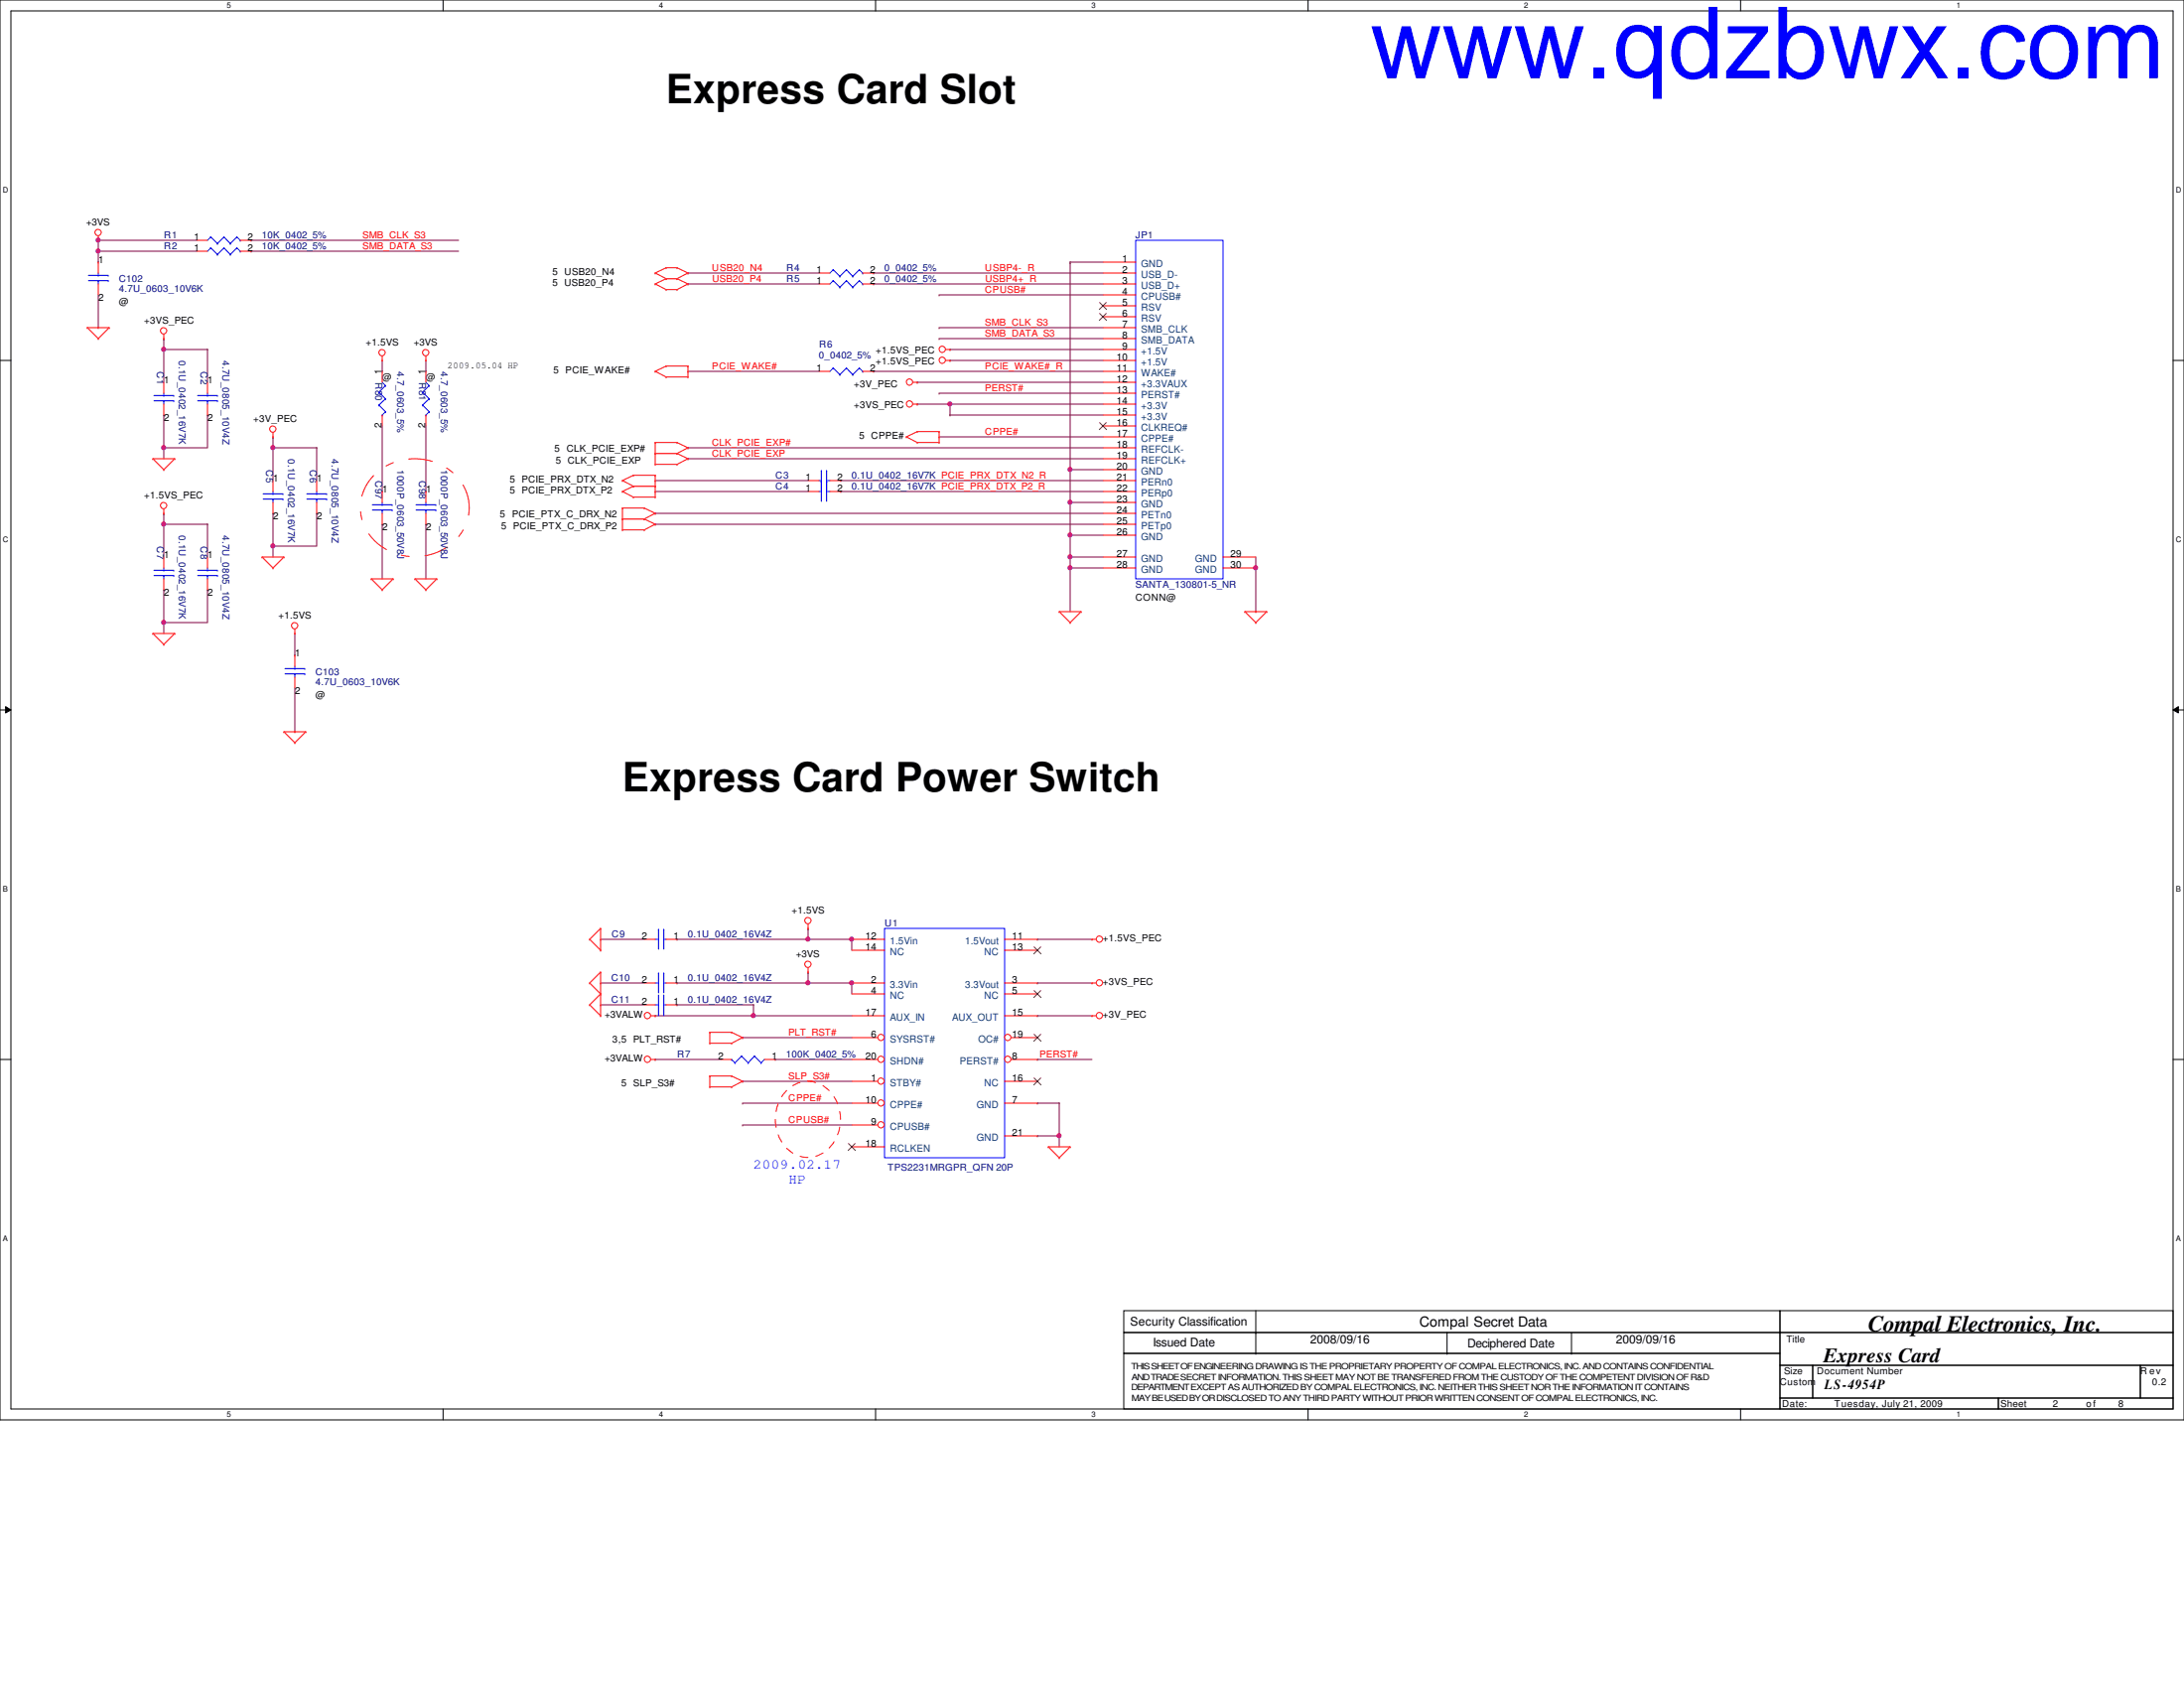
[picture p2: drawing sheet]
<svg xmlns="http://www.w3.org/2000/svg" width="279mm" height="216mm" viewBox="0 0 279 216" stroke-linecap="round" stroke-linejoin="round" font-family="sans-serif">
<path d="M0 0h279.4v181.6h-279.4zM1.4 1.4h276.6v178.8h-276.6z" fill="none" stroke="#000" stroke-width=".13"/>
<g fill="#fff">
<path d="M29 .2h.6v1.1h-.6z"/>
<path d="M29 180.4h.6v1.1h-.6z"/>
</g>
<path d="M56.7 0v1.4M56.7 180.2v1.4" fill="none" stroke="#000" stroke-width=".13"/>
<g fill="#fff">
<path d="M84.3 .2h.6v1.1h-.6z"/>
<path d="M84.3 180.4h.6v1.1h-.6z"/>
</g>
<path d="M112 0v1.4M112 180.2v1.4" fill="none" stroke="#000" stroke-width=".13"/>
<g fill="#fff">
<path d="M139.7 .2h.5v1.1h-.5z"/>
<path d="M139.7 180.4h.5v1.1h-.5z"/>
</g>
<path d="M167.3 0v1.4M167.3 180.2v1.4" fill="none" stroke="#000" stroke-width=".13"/>
<g fill="#fff">
<path d="M195 .2h.5v1.1h-.5z"/>
<path d="M195 180.4h.5v1.1h-.5z"/>
</g>
<path d="M222.7 0v1.4M222.7 180.2v1.4" fill="none" stroke="#000" stroke-width=".13"/>
<g fill="#fff">
<path d="M250.3 .2h.6v1.1h-.6z"/>
<path d="M250.3 180.4h.6v1.1h-.6z"/>
<path d="M.4 23.7h.7v1.1h-.7z"/>
<path d="M278.4 23.7h.7v1.1h-.7z"/>
<path d="M.4 68.5h.7v1.1h-.7z"/>
<path d="M278.4 68.5h.7v1.1h-.7z"/>
</g>
<path d="M0 46.1h1.4M278 46.1h1.4" fill="none" stroke="#000" stroke-width=".13"/>
<g fill="#fff">
<path d="M.4 113.2h.6v1.1h-.6z"/>
<path d="M278.4 113.2h.6v1.1h-.6z"/>
</g>
<path d="M0 90.8h1.4M.7 90.4l.7 .4-.7 .4zM278 90.8l.7-.4v.8zM278 90.8h1.4" fill="none" stroke="#000" stroke-width=".13"/>
<path d="M.7 90.4l.7 .4-.7 .4zM278 90.8l.7-.4v.8z" fill="#000"/>
<g fill="#fff">
<path d="M.4 157.9h.6v1.1h-.6z"/>
<path d="M278.4 157.9h.6v1.1h-.6z"/>
</g>
<g fill="none" stroke="#000" stroke-width=".13">
<path d="M0 135.5h1.4M278 135.5h1.4M143.8 167.6h83.9v2.8h-83.9zM143.8 170.4h83.9v2.7h-83.9zM143.8 173.1h83.9v7.1h-83.9zM160.7 170.4h.1M160.7 173.1h.1M160.7 167.6v5.5M185.1 173.1h.1M185.1 170.4v2.7M201 173.1h.1M201 170.4v2.7"/>
<path d="M227.7 167.6h50.3v2.8h-50.3zM227.7 170.4h50.3v4.2h-50.3zM227.7 174.6h4.2v4.2h-4.2zM227.7 178.8h28v1.4h-28zM231.9 174.6h41.9v4.2h-41.9zM255.7 178.8h22.3v1.4h-22.3zM273.8 174.6h4.2v4.2h-4.2z"/>
</g>
<g fill="none" stroke="#800040" stroke-width=".13">
<path d="M12.6 32.1h.1M12.6 30.7h.1M12.6 33.5h.1M12.6 32.1h12.5M12.6 30.7v2.8M12.6 37.7v4.2M12.6 30.7h12.5M32.1 30.7h.1M32.1 32.1h.1M32.1 32.1h26.6M32.1 30.7h26.6M88 36.3h.1"/>
<path d="M88 34.9h.1M88 36.3h16.8M88 34.9h16.8M111.8 36.3h.1M111.8 34.9h.1M111.8 36.3h29.3M111.8 34.9h29.3M120.1 37.7h.1M120.1 37.7h21M136.9 33.5h.1M136.9 33.5h4.2M136.9 33.5v44.7"/>
<path d="M12.6 41.9h.1M21 43.3h.1M21 57.3h.1M21 53.1h.1M21 44.7h.1M21 43.3v5.6M21 53.1v5.6M21 44.7h5.5M26.5 53.1h.1M26.5 44.7h.1M26.5 44.7v4.2M26.5 53.1v4.2h-5.5"/>
<path d="M34.9 57.3h.1M34.9 55.9h.1M34.9 55.9v5.6M34.9 57.3h5.6M40.5 57.3h.1M40.5 57.3v4.2M48.9 47.5h.1M48.9 46.1v1.4M48.9 54.5v8.4M54.5 47.5h.1M54.5 46.1v1.4M54.5 54.5v8.4"/>
<path d="M88 47.5h.1M88 57.3h.1M88 58.7h.1M88 47.5h16.8M88 57.3h53.1M88 58.7h53.1M111.8 47.5h.1M111.8 47.5h29.3M117.3 51.7h.1M117.3 48.9h.1M117.3 51.7h23.8M117.3 48.9h23.8"/>
<path d="M120.1 55.9h.1M120.1 43.3h.1M120.1 41.9h.1M120.1 50.3h.1M120.1 55.9h21M120.1 43.3h21M120.1 41.9h21M120.1 50.3h21M121.5 46.1h.1M121.5 51.7h.1M121.5 53.1h.1M121.5 44.7h.1"/>
<path d="M121.5 46.1h19.6M121.5 53.1h19.6M121.5 44.7h19.6M121.5 51.7v1.4M21 65.7h.1M21 75.4h.1M21 79.6h.1M21 67.1h.1M21 65.7v5.5M21 75.4v5.6M21 67.1h5.5M26.5 67.1h.1"/>
<path d="M26.5 75.4h.1M26.5 67.1v4.1M26.5 75.4v4.2h-5.5M34.9 69.8h.1M34.9 65.7h.1M34.9 65.7v5.5M40.5 65.7h.1M40.5 65.7v4.1h-5.6M48.9 67.1h.1M48.9 62.9h.1M48.9 67.1v6.9M54.5 67.1h.1"/>
<path d="M54.5 62.9h.1M54.5 67.1v6.9M83.8 62.9h.1M83.8 61.5h.1M83.8 67.1h.1M83.8 65.7h.1M83.8 62.9h19.6M83.8 61.5h19.6M83.8 67.1h57.3M83.8 65.7h57.3M107.6 61.5h.1M107.6 62.9h.1"/>
<path d="M107.6 62.9h33.5M107.6 61.5h33.5M136.9 64.3h.1M136.9 60.1h.1M136.9 71.2h.1M136.9 72.6h.1M136.9 68.5h.1M136.9 64.3h4.2M136.9 60.1h4.2M136.9 72.6h4.2M136.9 68.5h4.2M136.9 71.2h4.2"/>
<path d="M160.7 72.6h.1M160.7 78.2h.1M160.7 71.2v7M37.7 83.8h.1M37.7 93.6h.1M37.7 81v2.8M37.7 88v5.6M103.4 118.7h.1M103.4 118.7v1.4M76.8 128.5h.1M76.8 120.1h.1M76.8 125.7h.1"/>
<path d="M76.8 120.1h5.6M76.8 128.5h5.6M76.8 125.7h5.6M83.8 135.5h.1M83.8 129.9h.1M83.8 135.5h8.4M83.8 129.9h25.2M86.6 128.5h.1M86.6 120.1h.1M86.6 125.7h.1M86.6 120.1h22.4M86.6 128.5h9.8"/>
<path d="M86.6 125.7h22.4M95 132.7h.1M95 138.3h.1M95 132.7h14M95 138.3h14M96.4 129.9h.1M96.4 128.5h.1M96.4 128.5v1.4M99.2 135.5h.1M99.2 135.5h9.8M103.4 120.1h.1M103.4 125.7h.1"/>
<path d="M103.4 124.3h.1M103.4 124.3v1.4M109 120.1h.1M109 125.7h.1M109 120.1v1.4M109 125.7v1.4M132.7 135.5h.1M132.7 120.1h.1M132.7 129.9h.1M132.7 125.7h.1M132.7 135.5h7M132.7 120.1h7"/>
<path d="M132.7 129.9h7M132.7 125.7h7M95 141.1h.1M95 143.9h.1M95 141.1h14M95 143.9h14M132.7 141.1h.1M132.7 145.3h.1M132.7 141.1h2.8M132.7 145.3h2.8M135.5 145.3h.1M135.5 141.1h.1"/>
<path d="M135.5 141.1v5.6"/>
</g>
<g fill="none" stroke="#f00" stroke-width=".13">
<path d="M12.6 30.7h.1M12.6 30.2v.5M12.6 33.5v1.4M12.6 36.3v1.4M25.1 30.7h1.4M30.7 30.7h1.4M83.8 36.3h.1M83.8 34.9h.1M83.8 36.3l1.4 .7M83.8 34.9l1.4 .7M85.2 35.6h.1M85.2 37h.1"/>
<path d="M85.2 34.2h.1M85.2 35.6l-1.4 .7M85.2 35.6h1.4M85.2 37h1.4M85.2 34.2l-1.4 .7M85.2 34.2h1.4M86.6 35.6h.1M86.6 37h.1M86.6 34.2h.1M86.6 35.6l1.4 .7M86.6 34.2l1.4 .7M88 36.3h.1"/>
<path d="M88 34.9h.1M88 36.3l-1.4 .7M88 34.9l-1.4 .7M104.8 34.9h1.4M110.4 34.9h1.4M11.2 41.9h.1M11.2 41.9h2.8M11.2 41.9l1.4 1.4M12.6 43.3h.1M14 41.9h.1M14 41.9l-1.4 1.4M19.6 58.7h.1"/>
<path d="M19.6 58.7h2.8M19.6 58.7l1.4 1.4M21 43.3h.1M21 42.8v.5M21 48.9v1.4M21 51.7v1.4M22.4 58.7h.1M22.4 58.7l-1.4 1.4M34.9 55.9h.1M34.9 55.3v.6M48.9 46.1h.1M48.9 45.6v.5"/>
<path d="M48.9 47.5v1.4M48.9 53.1v1.4M54.5 46.1h.1M54.5 45.6v.5M83.8 47.5h.1M83.8 58h.1M83.8 56.6h.1M83.8 59.4h.1M83.8 47.5l1.4 .7M83.8 56.6h2.8M83.8 58h2.8M83.8 56.6v2.8"/>
<path d="M83.8 59.4h2.8M85.2 48.2h.1M85.2 46.8h.1M85.2 48.2h2.8M85.2 46.8l-1.4 .7M85.2 46.8h2.8M86.6 56.6h.1M86.6 58h.1M86.6 59.4h.1M86.6 56.6l1.4 .7M86.6 58l1.4 .7M88 46.8h.1"/>
<path d="M88 48.2h.1M88 57.3h.1M88 58.7h.1M88 46.8v1.4M88 57.3l-1.4 .7M88 58.7l-1.4 .7M104.8 47.5h1.4M110.4 47.5h1.4M116 55.9h.1M116 55.9l1.3 .7M116.8 51.7h.5M116.8 48.9h.5"/>
<path d="M117.3 56.6h.1M117.3 55.2h.1M117.3 51.7h.1M117.3 48.9h.1M117.3 56.6h2.8M117.3 55.2l-1.3 .7M117.3 55.2h2.8M120.1 55.2h.1M120.1 56.6h.1M120.1 55.2v1.4M121 46.1h.5M121 44.7h.5"/>
<path d="M121.5 46.1h.1M121.5 44.7h.1M21 65.7h.1M21 60.1h.1M21 65.1v.6M26.5 71.2v1.4M26.5 74v1.4M33.5 71.2h.1M33.5 71.2h2.8M33.5 71.2l1.4 1.4M34.9 72.6h.1M34.9 61.5v1.4"/>
<path d="M34.9 64.3v1.4M36.3 71.2h.1M36.3 71.2l-1.4 1.4M47.5 74h.1M47.5 74h2.8M47.5 74l1.4 1.4M48.9 75.4h.1M48.9 62.9v1.4M48.9 65.7v1.4M50.3 74h.1M50.3 74l-1.4 1.4M53.1 74h.1"/>
<path d="M53.1 74h2.8M53.1 74l1.4 1.4M54.5 75.4h.1M54.5 62.9v1.4M54.5 65.7v1.4M55.9 74h.1M55.9 74l-1.4 1.4M79.6 62.9h.1M79.6 61.5h.1M79.6 67.8h.1M79.6 66.4h.1M79.6 65h.1"/>
<path d="M79.6 62.9l1.4 .7M79.6 61.5l1.4 .7M79.6 66.4h2.8M79.6 67.8h2.8M79.6 65v2.8M79.6 65h2.8M81 63.6h.1M81 62.2h.1M81 60.8h.1M81 63.6h2.8M81 62.2l-1.4 .7M81 62.2h2.8"/>
<path d="M81 60.8l-1.4 .7M81 60.8h2.8M82.4 66.4h.1M82.4 67.8h.1M82.4 65h.1M82.4 66.4l1.4 .7M82.4 65l1.4 .7M83.8 62.2h.1M83.8 63.6h.1M83.8 60.8h.1M83.8 67.1h.1M83.8 65.7h.1"/>
<path d="M83.8 60.8v2.8M83.8 67.1l-1.4 .7M83.8 65.7l-1.4 .7M103.4 61.5h1.4M103.4 62.9h1.4M106.2 61.5h1.4M106.2 62.9h1.4M135.5 78.2h.1M135.5 78.2h2.8M135.5 78.2l1.4 1.4M136.9 79.6h.1M138.3 78.2h.1"/>
<path d="M138.3 78.2l-1.4 1.4M159.3 78.2h.1M159.3 78.2h2.8M159.3 78.2l1.4 1.4M160.7 79.6h.1M162.1 78.2h.1M162.1 78.2l-1.4 1.4M19.6 81h.1M19.6 81h2.8M19.6 81l1.4 1.4M21 82.4h.1M22.4 81h.1"/>
<path d="M22.4 81l-1.4 1.4M36.3 93.6h.1M36.3 93.6h2.8M36.3 93.6l1.4 1.4M37.7 81h.1M37.7 95h.1M37.7 80.5v.5M37.7 83.8v1.4M37.7 86.6v1.4M39.1 93.6h.1M39.1 93.6l-1.4 1.4M76.8 118.7h.1"/>
<path d="M76.8 118.7v2.8M76.8 118.7l-1.4 1.4M103.4 118.7h.1M103.4 118.2v.5M75.4 128.5h.1M75.4 120.1h.1M75.4 125.7h.1M75.4 128.5l1.4 1.4M75.4 120.1l1.4 1.4M75.4 125.7l1.4 1.4M76.8 127.1h.1M76.8 129.9h.1"/>
<path d="M76.8 121.5h.1M76.8 124.3h.1M76.8 124.3v5.6M76.8 127.1l-1.4 1.4M76.8 124.3l-1.4 1.4M82.4 120.1h1.4M82.4 125.7h1.4M82.4 128.5h1.4M83.3 129.9h.5M83.3 135.5h.5M83.8 129.9h.1M83.8 135.5h.1"/>
<path d="M85.2 120.1h1.4M85.2 125.7h1.4M85.2 128.5h1.4M90.8 139h.1M90.8 137.6h.1M90.8 133.4h.1M90.8 132h.1M90.8 137.6h2.8M90.8 139h2.8M90.8 132v1.4M90.8 137.6v1.4M90.8 132h2.8"/>
<path d="M90.8 133.4h2.8M92.2 135.5h1.4M93.6 137.6h.1M93.6 139h.1M93.6 132h.1M93.6 133.4h.1M93.6 137.6l1.4 .7M93.6 132l1.4 .7M95 138.3h.1M95 132.7h.1M95 138.3l-1.4 .7M95 132.7l-1.4 .7"/>
<path d="M97.8 135.5h1.4M103.4 124.3h.1M103.4 123.8v.5M109 125.7h4.2M109 127.1h4.2M128.5 125.7h4.2M128.5 127.1h4.2M139.7 120.1h.1M139.7 129.9h.1M139.7 125.7h.1M139.7 120.1h.6M139.7 129.9h.6"/>
<path d="M139.7 125.7h.6M134.1 146.7h.1M134.1 146.7h2.8M134.1 146.7l1.4 1.4M135.5 148.1h.1M136.9 146.7h.1M136.9 146.7l-1.4 1.4"/>
<circle cx="12.5" cy="29.7" r=".4"/>
<circle cx="20.9" cy="42.3" r=".4"/>
<circle cx="34.9" cy="54.9" r=".4"/>
<circle cx="48.9" cy="45.1" r=".4"/>
<circle cx="54.5" cy="45.1" r=".4"/>
<circle cx="116.4" cy="51.7" r=".4"/>
<circle cx="116.4" cy="48.9" r=".4"/>
<circle cx="120.5" cy="46.1" r=".4"/>
<circle cx="120.5" cy="44.7" r=".4"/>
<circle cx="20.9" cy="64.7" r=".4"/>
<circle cx="37.7" cy="80" r=".4"/>
<circle cx="103.4" cy="117.7" r=".4"/>
<circle cx="82.8" cy="129.9" r=".4"/>
<circle cx="82.8" cy="135.5" r=".4"/>
<circle cx="103.4" cy="123.3" r=".4"/>
<circle cx="140.7" cy="125.7" r=".4"/>
<circle cx="140.7" cy="120.1" r=".4"/>
<circle cx="140.7" cy="129.9" r=".4"/>
</g>
<path d="M100.7 139.4a3.9 3.9 0 0 1 6.2 1.3 5.2 5.2 0 0 1-2.1 7 3.9 3.9 0 0 1-5-2.1 5.5 5.5 0 0 1 .9-6.2z" fill="none" stroke="#f00" stroke-width=".13" stroke-dasharray="1 1 1 1 1 1 1 1"/>
<path d="M47.8 60.8a7.4 7.4 0 0 1 11.6 1.5 5.9 5.9 0 0 1-2.6 7.9 7.3 7.3 0 0 1-10.1-2.6 5.8 5.8 0 0 1 1.1-6.8z" fill="none" stroke="#f00" stroke-width=".13" stroke-dasharray="3 2 1 2"/>
<g fill="none" stroke="#00f" stroke-width=".13">
<path d="M11.3 35.9h2.5M11.3 35.2h2.5M12.6 35.2h.1M12.6 35.9h.1M12.6 34.9v.3M12.6 35.9v.4M13.8 35.9h.1M13.8 35.2h.1M27 30.3h.1M27 30.3l-.5 .4M27 30.3l.8 .9M27.8 31.2h.1"/>
<path d="M28.7 30.3h.1M28.7 30.3l-.9 .9M28.7 30.3l.8 .9M29.5 31.2h.1M30.3 30.3h.1M30.3 30.3l-.8 .9M30.3 30.3l.4 .4M30.7 30.7h.1M106.6 34.5h.1M106.6 34.5l-.4 .4M106.6 34.5l.8 .8M107.4 35.3h.1"/>
<path d="M108.3 34.5h.1M108.3 34.5l-.9 .8M108.3 34.5l.8 .8M109.1 35.3h.1M109.9 34.5h.1M109.9 34.5l-.8 .8M109.9 34.5l.5 .4M110.4 34.9h.1M19.7 51.3h2.5M19.7 50.6h2.5M21 50.6h.1M21 51.3h.1"/>
<path d="M21 50.3v.3M21 51.3v.4M22.2 51.3h.1M22.2 50.6h.1M48.5 50.2h.1M48.5 51.8h.1M48.5 50.2l.8 .8M48.5 51.8l.8 .9M48.9 53.1h.1M48.9 48.9l.4 .4M49.3 49.3h.1M49.3 51h.1"/>
<path d="M49.3 52.7h.1M49.3 49.3l-.8 .9M49.3 51l-.8 .8M49.3 52.7l-.4 .4M106.6 47.1h.1M106.6 47.1l-.4 .4M106.6 47.1l.8 .8M107.4 47.9h.1M108.3 47.1h.1M108.3 47.1l-.9 .8M108.3 47.1l.8 .8M109.1 47.9h.1"/>
<path d="M109.9 47.1h.1M109.9 47.1l-.8 .8M109.9 47.1l.5 .4M110.4 47.5h.1M25.3 73.6h2.5M25.3 72.9h2.5M26.5 72.9h.1M26.5 73.6h.1M26.5 72.6v.3M26.5 73.6v.4M27.8 73.6h.1M27.8 72.9h.1"/>
<path d="M33.7 63.8h2.5M33.7 63.2h2.5M34.9 63.2h.1M34.9 63.8h.1M34.9 62.9v.3M34.9 63.8v.5M36.2 63.8h.1M36.2 63.2h.1M47.6 65.2h2.6M47.6 64.6h2.6M48.9 64.6h.1M48.9 65.2h.1"/>
<path d="M48.9 64.3v.3M48.9 65.2v.5M50.2 65.2h.1M50.2 64.6h.1M53.2 65.2h2.6M53.2 64.6h2.6M54.5 64.6h.1M54.5 65.2h.1M54.5 64.3v.3M54.5 65.2v.5M55.8 65.2h.1M55.8 64.6h.1"/>
<path d="M104.8 61.5h.3M104.8 62.9h.3M105.1 61.5h.1M105.1 60.2h.1M105.1 62.9h.1M105.1 61.6h.1M105.1 60.2v3.9M105.7 60.2h.1M105.7 61.5h.1M105.7 61.6h.1M105.7 62.9h.1M105.7 61.5h.5"/>
<path d="M105.7 60.2v3.9M105.7 62.9h.5M36.4 86.2h2.6M36.4 85.5h2.6M37.7 85.5h.1M37.7 86.2h.1M37.7 85.2v.3M37.7 86.2v.4M39 86.2h.1M39 85.5h.1M84.2 118.9h.1M84.2 118.9v2.5"/>
<path d="M84.9 118.9h.1M84.9 118.9v2.5M113.2 118.7h15.3v29.4h-15.3zM83.8 120.1h.4M83.8 128.5h.4M83.8 125.7h.4M84.2 120.1h.1M84.2 129.8h.1M84.2 128.5h.1M84.2 124.5h.1M84.2 125.7h.1M84.2 124.5v2.5"/>
<path d="M84.2 127.3v2.5M84.9 120.1h.1M84.9 128.5h.1M84.9 129.8h.1M84.9 125.7h.1M84.9 124.5h.1M84.9 120.1h.3M84.9 124.5v2.5M84.9 127.3v2.5M84.9 128.5h.3M84.9 125.7h.3M93.6 135.5h.1"/>
<path d="M93.6 135.5l.4 .4M94 135.9h.1M94.9 135.1h.1M94.9 135.1l.8 .8M94.9 135.1l-.9 .8M95.7 135.9h.1M96.5 135.1h.1M96.5 135.1l.9 .8M96.5 135.1l-.8 .8M97.4 135.9h.1M97.8 135.5l-.4 .4"/>
</g>
<path d="M132.3 126.7l.9 .9M133.1 126.7l-.9 .9" fill="none" stroke="#804000" stroke-width=".13"/>
<circle cx="112.7" cy="132.7" r=".4" fill="#fff"/>
<g fill="none" stroke="#f00" stroke-width=".13">
<path d="M109 132.7h3.3"/>
<circle cx="112.7" cy="132.7" r=".4"/>
</g>
<circle cx="112.7" cy="135.5" r=".4" fill="#fff"/>
<g fill="none" stroke="#f00" stroke-width=".13">
<path d="M109 135.5h3.3"/>
<circle cx="112.7" cy="135.5" r=".4"/>
</g>
<circle cx="112.7" cy="138.3" r=".4" fill="#fff"/>
<g fill="none" stroke="#f00" stroke-width=".13">
<path d="M109 138.3h3.3"/>
<circle cx="112.7" cy="138.3" r=".4"/>
</g>
<circle cx="128.9" cy="135.5" r=".4" fill="#fff"/>
<g fill="none" stroke="#f00" stroke-width=".13">
<path d="M129.4 135.5h3.3"/>
<circle cx="128.9" cy="135.5" r=".4"/>
</g>
<circle cx="128.9" cy="132.7" r=".4" fill="#fff"/>
<g fill="none" stroke="#f00" stroke-width=".13">
<path d="M109 129.9h4.2M128.5 129.9h4.2M129.4 132.7h3.3M109 146.7h4.2"/>
<circle cx="128.9" cy="132.7" r=".4"/>
</g>
<path d="M132.3 132.3l.9 .9M133.1 132.3l-.9 .9M108.5 146.3l.9 .9M109.4 146.3l-.9 .9" fill="none" stroke="#804000" stroke-width=".13"/>
<circle cx="112.7" cy="141.1" r=".4" fill="#fff"/>
<g fill="none" stroke="#f00" stroke-width=".13">
<path d="M109 141.1h3.3"/>
<circle cx="112.7" cy="141.1" r=".4"/>
</g>
<circle cx="112.7" cy="143.9" r=".4" fill="#fff"/>
<g fill="none" stroke="#f00" stroke-width=".13">
<path d="M25.1 32.1h1.4M30.7 32.1h1.4M104.8 36.3h1.4M110.4 36.3h1.4M141.1 36.3h4.2M141.1 33.5h4.2M141.1 34.9h4.2M141.1 37.7h4.2M141.1 39.1h4.2M26.5 48.9v1.4M26.5 51.7v1.4M54.5 47.5v1.4"/>
<path d="M54.5 53.1v1.4M141.1 40.5h4.2M141.1 41.9h4.2M141.1 43.3h4.2M141.1 44.7h4.2M141.1 46.1h4.2M141.1 47.5h4.2M141.1 48.9h4.2M141.1 50.3h4.2M141.1 51.7h4.2M141.1 53.1h4.2M141.1 54.5h4.2"/>
<path d="M141.1 55.9h4.2M141.1 57.3h4.2M141.1 58.7h4.2M21 71.2v1.4M21 74v1.4M40.5 61.5v1.4M40.5 64.3v1.4M141.1 60.1h4.2M141.1 61.5h4.2M141.1 62.9h4.2M141.1 64.3h4.2M141.1 65.7h4.2"/>
<path d="M141.1 67.1h4.2M141.1 68.5h4.2M141.1 71.2h4.2M141.1 72.6h4.2M156.5 71.2h4.2M156.5 72.6h4.2M109 120.1h4.2M109 121.5h4.2M128.5 138.3h4.2M128.5 120.1h4.2M128.5 121.5h4.2M109 143.9h3.3"/>
<path d="M128.5 141.1h4.2M128.5 145.3h4.2"/>
<circle cx="112.7" cy="143.9" r=".4"/>
</g>
<path d="M140.7 38.7l.9 .9M141.5 38.7l-.9 .9M140.7 40.1l.9 .9M140.7 54.1l.9 .8M141.5 40.1l-.9 .9M141.5 54.1l-.9 .8M132.3 137.9l.9 .9M132.3 121.1l.9 .9M133.1 137.9l-.9 .9M133.1 121.1l-.9 .9" fill="none" stroke="#804000" stroke-width=".13"/>
<g fill="none" stroke="#00f" stroke-width=".13">
<path d="M27 31.7h.1M27 31.7l-.5 .4M27 31.7l.8 .9M27.8 32.6h.1M28.7 31.7h.1M28.7 31.7l-.9 .9M28.7 31.7l.8 .9M29.5 32.6h.1M30.3 31.7h.1M30.3 31.7l-.8 .9M30.3 31.7l.4 .4M30.7 32.1h.1"/>
<path d="M106.6 35.9h.1M106.6 35.9l-.4 .4M106.6 35.9l.8 .8M107.4 36.7h.1M108.3 35.9h.1M108.3 35.9l-.9 .8M108.3 35.9l.8 .8M109.1 36.7h.1M109.9 35.9h.1M109.9 35.9l-.8 .8M109.9 35.9l.5 .4M110.4 36.3h.1"/>
<path d="M145.3 30.7h11.2v43.3h-11.2zM25.3 51.3h2.5M25.3 50.6h2.5M26.5 50.6h.1M26.5 51.3h.1M26.5 50.3v.3M26.5 51.3v.4M27.8 51.3h.1M27.8 50.6h.1M54.1 50.2h.1M54.1 51.8h.1M54.1 50.2l.8 .8"/>
<path d="M54.1 51.8l.8 .9M54.5 53.1h.1M54.5 48.9l.4 .4M54.9 49.3h.1M54.9 51h.1M54.9 52.7h.1M54.9 49.3l-.8 .9M54.9 51l-.8 .8M54.9 52.7l-.4 .4M19.7 73.6h2.5M19.7 72.9h2.5M21 72.9h.1"/>
<path d="M21 73.6h.1M21 72.6v.3M21 73.6v.4M22.2 73.6h.1M22.2 72.9h.1M39.2 63.8h2.6M39.2 63.2h2.6M40.5 63.2h.1M40.5 63.8h.1M40.5 62.9v.3M40.5 63.8v.5M41.8 63.8h.1"/>
<path d="M41.8 63.2h.1"/>
</g>
<circle cx="121.5" cy="51.7" r=".29" fill="#f0f"/>
<circle cx="121.5" cy="51.7" r=".29" fill="none" stroke="#f0f" stroke-width=".13"/>
<circle cx="96.4" cy="129.9" r=".29" fill="#f0f"/>
<circle cx="96.4" cy="129.9" r=".29" fill="none" stroke="#f0f" stroke-width=".13"/>
<circle cx="108.9" cy="120.1" r=".29" fill="#f0f"/>
<circle cx="108.9" cy="120.1" r=".29" fill="none" stroke="#f0f" stroke-width=".13"/>
<circle cx="103.3" cy="120.1" r=".29" fill="#f0f"/>
<circle cx="103.3" cy="120.1" r=".29" fill="none" stroke="#f0f" stroke-width=".13"/>
<circle cx="136.9" cy="68.4" r=".29" fill="#f0f"/>
<circle cx="136.9" cy="68.4" r=".29" fill="none" stroke="#f0f" stroke-width=".13"/>
<circle cx="136.9" cy="72.6" r=".29" fill="#f0f"/>
<circle cx="136.9" cy="72.6" r=".29" fill="none" stroke="#f0f" stroke-width=".13"/>
<circle cx="20.9" cy="79.6" r=".29" fill="#f0f"/>
<circle cx="20.9" cy="79.6" r=".29" fill="none" stroke="#f0f" stroke-width=".13"/>
<circle cx="20.9" cy="57.3" r=".29" fill="#f0f"/>
<circle cx="20.9" cy="57.3" r=".29" fill="none" stroke="#f0f" stroke-width=".13"/>
<circle cx="136.9" cy="60" r=".29" fill="#f0f"/>
<circle cx="136.9" cy="60" r=".29" fill="none" stroke="#f0f" stroke-width=".13"/>
<circle cx="20.9" cy="44.7" r=".29" fill="#f0f"/>
<circle cx="20.9" cy="44.7" r=".29" fill="none" stroke="#f0f" stroke-width=".13"/>
<circle cx="34.9" cy="69.8" r=".29" fill="#f0f"/>
<circle cx="34.9" cy="69.8" r=".29" fill="none" stroke="#f0f" stroke-width=".13"/>
<circle cx="135.5" cy="145.3" r=".29" fill="#f0f"/>
<circle cx="135.5" cy="145.3" r=".29" fill="none" stroke="#f0f" stroke-width=".13"/>
<circle cx="136.9" cy="64.2" r=".29" fill="#f0f"/>
<circle cx="136.9" cy="64.2" r=".29" fill="none" stroke="#f0f" stroke-width=".13"/>
<circle cx="12.5" cy="32.1" r=".29" fill="#f0f"/>
<circle cx="12.5" cy="32.1" r=".29" fill="none" stroke="#f0f" stroke-width=".13"/>
<circle cx="12.5" cy="30.7" r=".29" fill="#f0f"/>
<circle cx="12.5" cy="30.7" r=".29" fill="none" stroke="#f0f" stroke-width=".13"/>
<circle cx="20.9" cy="67" r=".29" fill="#f0f"/>
<circle cx="20.9" cy="67" r=".29" fill="none" stroke="#f0f" stroke-width=".13"/>
<circle cx="108.9" cy="125.7" r=".29" fill="#f0f"/>
<circle cx="108.9" cy="125.7" r=".29" fill="none" stroke="#f0f" stroke-width=".13"/>
<circle cx="103.3" cy="125.7" r=".29" fill="#f0f"/>
<circle cx="103.3" cy="125.7" r=".29" fill="none" stroke="#f0f" stroke-width=".13"/>
<circle cx="34.9" cy="57.3" r=".29" fill="#f0f"/>
<circle cx="34.9" cy="57.3" r=".29" fill="none" stroke="#f0f" stroke-width=".13"/>
<circle cx="136.9" cy="71.2" r=".29" fill="#f0f"/>
<circle cx="136.9" cy="71.2" r=".29" fill="none" stroke="#f0f" stroke-width=".13"/>
<circle cx="160.6" cy="72.6" r=".29" fill="#f0f"/>
<circle cx="160.6" cy="72.6" r=".29" fill="none" stroke="#f0f" stroke-width=".13"/>
<text font-size="12.7" fill="#00f" x="175.3" y="10">www.qdzbwx.com</text>
<g font-size="5.2">
<text x="85.2" y="13.2">Express Card Slot</text>
<text x="79.6" y="101.2">Express Card Power Switch</text>
</g>
<text font-size="2.9" x="239" y="170.3">Compal Electronics, Inc.</text>
<text font-size="2.6" x="233.3" y="174.2">Express Card</text>
<g font-size="1.8" fill="#00f">
<text x="96.4" y="149.5">2009.02.17</text>
<text x="100.9" y="151.4">HP</text>
</g>
<g font-size="1.8">
<text x="181.6" y="169.7">Compal Secret Data</text>
<text x="233.4" y="177.6">LS-4954P</text>
</g>
<g font-size="1.5">
<text x="144.6" y="169.6">Security Classification</text>
<text x="147.5" y="172.3">Issued Date</text>
<text x="167.6" y="171.8">2008/09/16</text>
<text x="187.7" y="172.4">Deciphered Date</text>
<text x="206.8" y="171.8">2009/09/16</text>
</g>
<g font-size="1.3">
<text x="12.6" y="33.7">1</text>
<text x="24.8" y="30.7">1</text>
<text x="24.8" y="32.1">1</text>
<text x="31.7" y="30.7">2</text>
<text x="31.7" y="32.1">2</text>
<text x="104.5" y="34.9">1</text>
<text x="111.3" y="34.9">2</text>
<text x="143.6" y="33.5">1</text>
<text x="143.6" y="34.9">2</text>
<text x="12.6" y="38.5">2</text>
<text x="104.5" y="36.3">1</text>
<text x="111.3" y="36.3">2</text>
<text x="143.6" y="36.3">3</text>
<text x="143.6" y="37.7">4</text>
<text x="143.6" y="39.1">5</text>
<text x="143.6" y="40.5">6</text>
<text x="143.6" y="41.9">7</text>
<text x="48.9" y="47.9" transform="rotate(-90 48.9 47.9)">1</text>
<text x="54.4" y="47.9" transform="rotate(-90 54.4 47.9)">1</text>
<text x="104.5" y="47.5">1</text>
<text x="111.3" y="47.5">2</text>
<text x="142.9" y="46.1">10</text>
<text x="142.9" y="47.5">11</text>
<text x="143.6" y="43.3">8</text>
<text x="143.6" y="44.7">9</text>
<text x="21" y="49">1</text>
<text x="21" y="53.8">2</text>
<text x="26.6" y="49">1</text>
<text x="26.6" y="53.8">2</text>
<text x="142.9" y="48.9">12</text>
<text x="142.9" y="50.2">13</text>
<text x="142.9" y="51.6">14</text>
<text x="142.9" y="53">15</text>
<text x="48.9" y="54.7" transform="rotate(-90 48.9 54.7)">2</text>
<text x="54.4" y="54.7" transform="rotate(-90 54.4 54.7)">2</text>
<text x="142.9" y="54.4">16</text>
<text x="142.9" y="55.8">17</text>
<text x="142.9" y="57.2">18</text>
<text x="142.9" y="58.6">19</text>
<text x="35" y="61.6">1</text>
<text x="40.6" y="61.6">1</text>
<text x="48.9" y="63">1</text>
<text x="54.5" y="63">1</text>
<text x="103.1" y="61.4">1</text>
<text x="103.1" y="62.8">1</text>
<text x="107.1" y="61.4">2</text>
<text x="107.1" y="62.8">2</text>
<text x="142.9" y="60">20</text>
<text x="142.9" y="61.4">21</text>
<text x="142.9" y="62.8">22</text>
<text x="142.9" y="64.2">23</text>
<text x="142.9" y="65.6">24</text>
<text x="21" y="71.4">1</text>
<text x="26.6" y="71.4">1</text>
<text x="35" y="66.4">2</text>
<text x="40.6" y="66.4">2</text>
<text x="48.9" y="67.8">2</text>
<text x="54.5" y="67.8">2</text>
<text x="142.9" y="67">25</text>
<text x="142.9" y="68.4">26</text>
<text x="142.9" y="71.2">27</text>
<text x="157.4" y="71.2">29</text>
<text x="21" y="76.2">2</text>
<text x="26.6" y="76.2">2</text>
<text x="142.9" y="72.6">28</text>
<text x="157.4" y="72.6">30</text>
<text x="37.8" y="83.9">1</text>
<text x="37.8" y="88.8">2</text>
<text x="82.1" y="120.1">2</text>
<text x="82.1" y="125.7">2</text>
<text x="86.2" y="120.1">1</text>
<text x="86.2" y="125.7">1</text>
<text x="110.7" y="120.1">12</text>
<text x="110.7" y="121.5">14</text>
<text x="111.5" y="125.7">2</text>
<text x="129.5" y="125.7">3</text>
<text x="129.5" y="120.1">11</text>
<text x="129.5" y="121.5">13</text>
<text x="82.1" y="128.5">2</text>
<text x="86.2" y="128.5">1</text>
<text x="110.7" y="129.9">17</text>
<text x="111.5" y="127.1">4</text>
<text x="129.5" y="127.1">5</text>
<text x="129.5" y="129.9">15</text>
<text x="91.9" y="135.5">2</text>
<text x="98.8" y="135.5">1</text>
<text x="110.7" y="135.5">20</text>
<text x="111.5" y="132.7">6</text>
<text x="129.5" y="135.5">8</text>
<text x="129.5" y="132.7">19</text>
<text x="110.7" y="141.1">10</text>
<text x="111.5" y="138.3">1</text>
<text x="111.5" y="143.8">9</text>
<text x="129.5" y="138.3">16</text>
<text x="129.5" y="141.1">7</text>
<text x="110.7" y="146.6">18</text>
<text x="129.5" y="145.2">21</text>
</g>
<g font-size="1.3" fill="#004080">
<text x="146" y="34.1">GND</text>
<text x="146" y="35.5">USB_D-</text>
<text x="146" y="36.9">USB_D+</text>
<text x="146" y="38.3">CPUSB#</text>
<text x="146" y="39.7">RSV</text>
<text x="146" y="41.1">RSV</text>
<text x="146" y="42.5">SMB_CLK</text>
<text x="146" y="43.9">SMB_DATA</text>
<text x="146" y="45.3">+1.5V</text>
<text x="146" y="46.7">+1.5V</text>
<text x="146" y="48.1">WAKE#</text>
<text x="146" y="49.5">+3.3VAUX</text>
<text x="146" y="50.9">PERST#</text>
<text x="146" y="52.3">+3.3V</text>
<text x="146" y="53.7">+3.3V</text>
<text x="146" y="55.1">CLKREQ#</text>
<text x="146" y="56.5">CPPE#</text>
<text x="146" y="57.9">REFCLK-</text>
<text x="146" y="59.3">REFCLK+</text>
<text x="146" y="60.7">GND</text>
<text x="146" y="62.1">PERn0</text>
<text x="146" y="63.5">PERp0</text>
<text x="146" y="64.9">GND</text>
<text x="146" y="66.3">PETn0</text>
<text x="146" y="67.6">PETp0</text>
<text x="146" y="69">GND</text>
<text x="146" y="71.8">GND</text>
<text x="152.9" y="71.8">GND</text>
<text x="146" y="73.2">GND</text>
<text x="152.9" y="73.2">GND</text>
<text x="113.9" y="120.7">1.5Vin</text>
<text x="113.9" y="122.1">NC</text>
<text x="123.5" y="120.7">1.5Vout</text>
<text x="125.9" y="122.1">NC</text>
<text x="113.9" y="126.3">3.3Vin</text>
<text x="113.9" y="127.7">NC</text>
<text x="113.9" y="130.5">AUX_IN</text>
<text x="121.8" y="130.5">AUX_OUT</text>
<text x="123.5" y="126.3">3.3Vout</text>
<text x="125.9" y="127.7">NC</text>
<text x="113.9" y="133.3">SYSRST#</text>
<text x="113.9" y="136.1">SHDN#</text>
<text x="122.8" y="136.1">PERST#</text>
<text x="125.2" y="133.3">OC#</text>
<text x="113.9" y="138.9">STBY#</text>
<text x="113.9" y="141.7">CPPE#</text>
<text x="125" y="141.7">GND</text>
<text x="125.9" y="138.9">NC</text>
<text x="113.9" y="147.3">RCLKEN</text>
<text x="113.9" y="144.5">CPUSB#</text>
<text x="125" y="145.9">GND</text>
</g>
<g font-size="1.2">
<text x="11" y="28.8">+3VS</text>
<text x="70.7" y="35.2">5 USB20_N4</text>
<text x="15.2" y="39">@</text>
<text x="18.5" y="41.4">+3VS_PEC</text>
<text x="70.7" y="36.6">5 USB20_P4</text>
<text x="46.8" y="44.2">+1.5VS</text>
<text x="53" y="44.2">+3VS</text>
<text x="57.3" y="47.1">2009.05.04 HP</text>
<text x="70.8" y="47.8">5 PCIE_WAKE#</text>
<text x="112.1" y="46.6">+1.5VS_PEC</text>
<text x="112.1" y="45.2">+1.5VS_PEC</text>
<text x="32.4" y="53.9">+3V_PEC</text>
<text x="48.9" y="48.6">@</text>
<text x="54.5" y="48.6">@</text>
<text x="109.3" y="52.2">+3VS_PEC</text>
<text x="109.3" y="49.5">+3V_PEC</text>
<text x="71" y="57.7">5</text>
<text x="71.1" y="59.3">5 CLK_PCIE_EXP</text>
<text x="72.5" y="57.7">CLK_PCIE_EXP#</text>
<text x="109.9" y="56.2">5 CPPE#</text>
<text x="18.5" y="63.7">+1.5VS_PEC</text>
<text x="65.2" y="63.2">5 PCIE_PRX_DTX_P2</text>
<text x="65.2" y="61.8">5 PCIE_PRX_DTX_N2</text>
<text x="64" y="66.1">5</text>
<text x="64.1" y="67.6">5 PCIE_PTX_C_DRX_P2</text>
<text x="65.5" y="66.1">PCIE_PTX_C_DRX_N2</text>
<text x="145.3" y="76.9">CONN@</text>
<text x="35.6" y="79.1">+1.5VS</text>
<text x="40.4" y="89.3">@</text>
<text x="101.3" y="116.8">+1.5VS</text>
<text x="101.9" y="122.4">+3VS</text>
<text x="141.1" y="120.4">+1.5VS_PEC</text>
<text x="77.4" y="130.2">+3VALW</text>
<text x="141.1" y="130.2">+3V_PEC</text>
<text x="141.1" y="126">+3VS_PEC</text>
<text x="77.4" y="135.8">+3VALW</text>
<text x="78.4" y="133.3">3,5 PLT_RST#</text>
<text x="79.5" y="138.9">5 SLP_S3#</text>
<text x="228.6" y="171.7">Title</text>
<text x="227.7" y="177.2">Custom</text>
<text x="228" y="180">Date:</text>
<text x="228.3" y="175.8">Size</text>
<text x="232.5" y="175.8">Document Number</text>
<text x="234.7" y="180">Tuesday, July 21, 2009</text>
<text x="255.9" y="180">Sheet</text>
<text x="262.6" y="180">2</text>
<text x="266.9" y="180">of</text>
<text x="271" y="180">8</text>
<text x="273.8" y="175.8">R ev</text>
<text x="275.3" y="177.2">0.2</text>
</g>
<g font-size="1.2" fill="#000080">
<text x="21" y="30.5">R1</text>
<text x="21" y="31.9">R2</text>
<text x="33.5" y="30.5">10K_0402_5%</text>
<text x="33.5" y="31.9">10K_0402_5%</text>
<text x="100.6" y="34.7">R4</text>
<text x="113.2" y="34.7">0_0402_5%</text>
<text x="145.3" y="30.5">JP1</text>
<text x="15.2" y="36.1">C102</text>
<text x="15.2" y="37.3">4.7U_0603_10V6K</text>
<text x="100.6" y="36.1">R5</text>
<text x="113.2" y="36.1">0_0402_5%</text>
<text x="20.1" y="47.5" transform="rotate(90 20.1 47.5)">C1</text>
<text x="22.9" y="46.1" transform="rotate(90 22.9 46.1)">0.1U_0402_16V7K</text>
<text x="25.7" y="47.5" transform="rotate(90 25.7 47.5)">C2</text>
<text x="28.5" y="46.1" transform="rotate(90 28.5 46.1)">4.7U_0805_10V4Z</text>
<text x="50.8" y="47.5" transform="rotate(90 50.8 47.5)">4.7_0603_5%</text>
<text x="56.4" y="47.5" transform="rotate(90 56.4 47.5)">4.7_0603_5%</text>
<text x="104.8" y="45.8">0_0402_5%</text>
<text x="104.8" y="44.4">R6</text>
<text x="48" y="48.9" transform="rotate(90 48 48.9)">R80</text>
<text x="53.6" y="48.9" transform="rotate(90 53.6 48.9)">R81</text>
<text x="36.9" y="58.7" transform="rotate(90 36.9 58.7)">0.1U_0402_16V7K</text>
<text x="42.5" y="58.7" transform="rotate(90 42.5 58.7)">4.7U_0805_10V4Z</text>
<text x="34.1" y="60.1" transform="rotate(90 34.1 60.1)">C5</text>
<text x="39.7" y="60.1" transform="rotate(90 39.7 60.1)">C6</text>
<text x="48" y="61.5" transform="rotate(90 48 61.5)">C97</text>
<text x="50.8" y="60.1" transform="rotate(90 50.8 60.1)">1000P_0603_50V8J</text>
<text x="53.6" y="61.5" transform="rotate(90 53.6 61.5)">C98</text>
<text x="56.4" y="60.1" transform="rotate(90 56.4 60.1)">1000P_0603_50V8J</text>
<text x="99.2" y="61.2">C3</text>
<text x="99.2" y="62.6">C4</text>
<text x="109" y="61.2">0.1U_0402_16V7K PCIE_PRX_DTX_N2_R</text>
<text x="109" y="62.6">0.1U_0402_16V7K PCIE_PRX_DTX_P2_R</text>
<text x="20.1" y="69.9" transform="rotate(90 20.1 69.9)">C7</text>
<text x="22.9" y="68.5" transform="rotate(90 22.9 68.5)">0.1U_0402_16V7K</text>
<text x="25.7" y="69.9" transform="rotate(90 25.7 69.9)">C8</text>
<text x="28.5" y="68.5" transform="rotate(90 28.5 68.5)">4.7U_0805_10V4Z</text>
<text x="145.3" y="75.2">SANTA_130801-5_NR</text>
<text x="40.4" y="86.4">C103</text>
<text x="40.4" y="87.6">4.7U_0603_10V6K</text>
<text x="78.3" y="119.9">C9</text>
<text x="88" y="119.9">0.1U_0402_16V4Z</text>
<text x="113.2" y="118.5">U1</text>
<text x="78.2" y="125.5">C10</text>
<text x="88" y="125.5">0.1U_0402_16V4Z</text>
<text x="78.2" y="128.3">C11</text>
<text x="88" y="128.3">0.1U_0402_16V4Z</text>
<text x="86.7" y="135.3">R7</text>
<text x="100.6" y="135.3">100K_0402_5%</text>
<text x="113.6" y="149.8">TPS2231MRGPR_QFN 20P</text>
</g>
<g font-size="1.2" fill="#f00">
<text x="46.4" y="30.4">SMB_CLK_S3</text>
<text x="46.4" y="31.8">SMB_DATA_S3</text>
<text x="91.1" y="34.6">USB20_N4</text>
<text x="126" y="34.6">USBP4-_R</text>
<text x="91.1" y="36">USB20_P4</text>
<text x="126" y="37.4">CPUSB#</text>
<text x="126" y="41.6">SMB_CLK_S3</text>
<text x="126.1" y="36">USBP4+_R</text>
<text x="91.1" y="47.2">PCIE_WAKE#</text>
<text x="126" y="47.2">PCIE_WAKE#_R</text>
<text x="126" y="43">SMB_DATA_S3</text>
<text x="126" y="50">PERST#</text>
<text x="91.1" y="57">CLK_PCIE_EXP#</text>
<text x="91.1" y="58.4">CLK_PCIE_EXP</text>
<text x="126" y="55.6">CPPE#</text>
<text x="100.9" y="132.4">PLT_RST#</text>
<text x="133" y="135.2">PERST#</text>
<text x="100.9" y="138">SLP_S3#</text>
<text x="100.9" y="140.8">CPPE#</text>
<text x="100.9" y="143.6">CPUSB#</text>
</g>
<g font-size="1.1">
<text x="144.7" y="175.1">THIS SHEET OF ENGINEERING DRAWING IS THE PROPRIETARY PROPERTY OF COMPAL ELECTRONICS, INC. AND CONTAINSCONFIDENTIAL</text>
<text x="144.7" y="177.8">DEPARTMENT EXCEPT AS AUTHORIZED BY COMPAL ELECTRONICS, INC. NEITHER THIS SHEET NOR THE INFORMATION ITCONTAINS</text>
<text x="144.7" y="179.2">MAY BE USED BY OR DISCLOSED TO ANY THIRD PARTY WITHOUT PRIOR WRITTEN CONSENT OF COMPAL ELECTRONICS, INC.</text>
<text x="144.7" y="176.5">AND TRADE SECRET INFORMATION. THIS SHEET MAY NOT BETRANSFERED FROM THE CUSTODY OF THE COMPETENT DIVISION OF R&amp;D</text>
</g>
<g font-size="1">
<text x="29" y="1.1">5</text>
<text x="84.3" y="1.1">4</text>
<text x="139.7" y="1.1">3</text>
<text x="195" y="1.1">2</text>
<text x="250.3" y="1.1">1</text>
<text x=".4" y="24.6">D</text>
<text x="278.4" y="24.6">D</text>
<text x=".4" y="69.3">C</text>
<text x="278.4" y="69.3">C</text>
<text x=".4" y="114">B</text>
<text x="278.4" y="114">B</text>
<text x=".4" y="158.7">A</text>
<text x="278.4" y="158.7">A</text>
<text x="29" y="181.3">5</text>
<text x="84.3" y="181.3">4</text>
<text x="139.7" y="181.3">3</text>
<text x="195" y="181.3">2</text>
<text x="250.3" y="181.3">1</text>
</g>
</svg>
